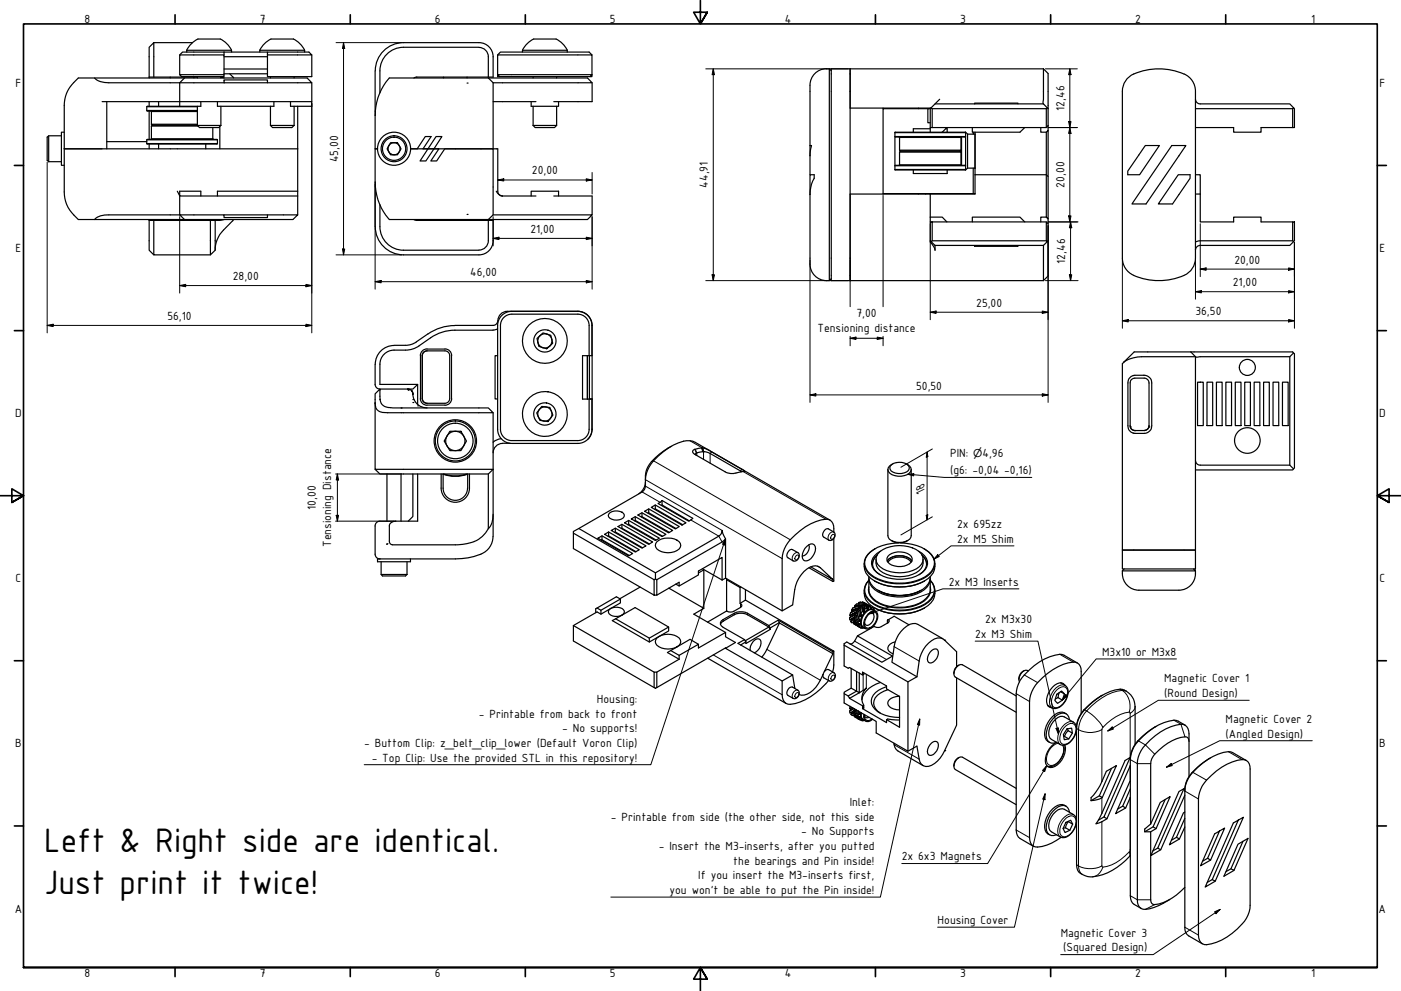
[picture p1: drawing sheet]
<svg xmlns="http://www.w3.org/2000/svg" width="594mm" height="420mm" viewBox="0 0 594 420" stroke-linecap="round" stroke-linejoin="round" font-family="sans-serif">
<!-- layer: Sichtbar schmal (ISO) -->
<g fill="none" stroke="#000" stroke-width=".42">
<path d="M276.2 195.7l.9-.3 58 33.4M292.5 186.9l5.3 3 .4 1.6M294.6 190.5l.7 1.6M294.8 190.5l.7 1.5v1.1M297.4 189.9l.6 1.6M298 189.9l.3 1.6v3.3M301.8 191.6l-.7 .7v4.1M314.6 199l-.6 1.1M315.2 199.9l35 20.2M272.3 208.6l7.6 4.4M273.7 203.4l58 33.4M273.7 206.1l32.5 18.8"/>
<path d="M292.9 220.5l11.9 6.8 1.4 2.5M337.5 235.7l1-.4a1.26 1.26 0 0 1 0 1.4 1.26 1.26 0 0 1-1.3 .6l-.2-.5zM338.3 234.3a2.32 2.32 0 0 0-2 3.5M352.7 226.9l.9-.4a1.26 1.26 0 0 1 .1 1.5 1.26 1.26 0 0 1-1.3 .5zM353.5 225.5a2.32 2.32 0 0 0-2 3.5M314 255.9v1.6M346.6 240l1.3 .7M302.5 277.7l29.2 16.9M306.6 262.7v.7M311.3 260v.6M317 260v.6M325.2 275.3l22.7 13.1"/>
<path d="M362.4 271.8l13.5 7.8M376.5 262.8v1.3M379.2 274.2l10.6 6.1M449.4 277.4l5.7 3.3M337.5 294l1-.4a1.29 1.29 0 0 1 0 1.4 1.29 1.29 0 0 1-1.3 .6l-.2-.4zM338.3 292.7a2.29 2.29 0 0 0-2 3.4M352.8 286.6l1-.4a1.26 1.26 0 0 1 0 1.5 1.26 1.26 0 0 1-1.3 .5l-.2-.4zM353.6 285.2a2.29 2.29 0 0 0-2 3.4M366 286v6.7M367.3 285.9v5.8M430.9 294.1l5.7 3.3M434.3 286.2l5.7 3.2"/>
<path d="M448 292.7a2.96 2.96 0 0 1 4.3-.8 6.5 6.5 0 0 1-4.6 8.2 2.16 2.16 0 0 1-1.9-2.7 7.9 7.9 0 0 1 2.2-4.7zM451.6 290.6a4.9 4.9 0 0 0-5.4 3.1 4.9 4.9 0 0 0 0 6.4M475 292.2l.9 .5a23.5 23.5 0 0 0-15.1 8.7l3.4 2.7 2.1 2.2 1.4 2.1a18.5 18.5 0 0 1 11.2-6.5M477.6 293l-1.7-.3a8.3 8.3 0 0 1 3 9.2l.3 .5M481.3 299.6a3.7 3.7 0 0 1-2.1 2.8M379.2 315.8l10.6 6.1M448.7 315.1a7 7 0 0 0-4.6 8.5 2.46 2.46 0 0 0 4 0 7.1 7.1 0 0 0 2.5-7.6M451.1 308.7a3.6 3.6 0 0 1 4.4-1.6 5.3 5.3 0 0 1-1 6.6 3.6 3.6 0 0 1-4.4 1.5 5.5 5.5 0 0 1 1-6.5zM455.2 306.2a4.9 4.9 0 0 0-5.6 3.2 4.8 4.8 0 0 0 0 6.3M456.5 308.9l.8 .5M457.3 309.4a10.6 10.6 0 0 0 9.9 0M457.3 309.4v57.7"/>
<path d="M459.5 301l.4-.1 .9 .5a12.6 12.6 0 0 0-3.5 8M467.2 309.4v22M467.7 308.4l-.5 1M479.2 302.4v18.8M482.3 314.2l.4-.1 3 1.7 3.9 4M497.8 305.4l3 1.7 1.7 5.3M520.9 318.7l5.8 3.4M467.2 338.2v6.6M479.2 324.7v6.6M479.2 338.2v22M479.3 322.1l3 1.7h5.6M502.4 335.4l5.8 3.4"/>
<path d="M505.5 327.6l.3-.2 5.8 3.4M430.9 351.9l5.7 3.2M452.2 346.8a2.39 2.39 0 0 1 3.2-.6 2.39 2.39 0 0 1 .8 3.2 6.7 6.7 0 0 1-4.7 5.4 2 2 0 0 1-2.1-2.3 7.5 7.5 0 0 1 2.8-5.7zM455.2 345.4a4.9 4.9 0 0 0-5.6 3.1 4.8 4.8 0 0 0 0 6.4M467.2 348.4v18.7M456.5 366.6l.8 .5M457.3 367.1a4 4 0 0 0 1.7 3.7M457.3 367.1a11.1 11.1 0 0 0 9.9 0M467.7 367.6a5.7 5.7 0 0 1-4.5 4.2M478.9 361.2l.3 1.4-.2 .5M479.2 360.2v.5a17 17 0 0 1-11.8 6.8l-.2-.4M479.2 360.2h.1"/>
<path d="M479.3 379.8l3 1.7h5.6M489.6 383.5l-3.9 2.1M502.4 393.1l5.8 3.4"/>
</g>
<!-- layer: Sichtbar (ISO) -->
<g fill="none" stroke="#000" stroke-width=".51">
<path d="M65.2 18.1h16.5M40.1 33.1l2.4 1.5 3.7 .5h30l2-2M63.2 32.7h20.5M65.2 32.7v-14.6l-2 1.9v13.1M72.2 32.7v.4M76.2 31.7h18.8v.8h-18zM76.2 31.7v-8.4h18.8v8.4M79.2 21.3a10.4 10.4 0 0 1 4.7-4.7l9.5-.1a10.6 10.6 0 0 1 4.8 4.8M79.2 21.3h19M79.2 21.3v.8M82.2 32.7v.4M83.7 32.5v.6"/>
<path d="M93.7 32.7l1.4 .4M93.7 32.5v.6M95 22.1v1.2M95 24h18.4M95 29.3h18.4M95 31.3h18.4M95.1 35.1h37.1l-2-2h-97a14.8 14.8 0 0 0-6 11.6v36.7a14.6 14.6 0 0 0 6 11.7h91l2-2h-12.8v1.1h-18.4v-1.1h-18.8l2 2M95.1 35.1h-18.9v10M95.1 35.1l-.1-1.2h18.4v1.2M97.4 31.3l1.7 1.8M98.2 21.3v.8M110.2 21.3a10.4 10.4 0 0 1 4.7-4.7l9.5-.1a10.6 10.6 0 0 1 4.8 4.8"/>
<path d="M110.2 21.3h19M110.2 21.3v.8M113.4 22.1h17.6l1.2 1.2h-18.8zM113.4 23.3v9.2h18.8v-9.2M113.4 22.1h-36l-1.2 1.2M114.7 32.5v.6M124.7 32.5v.6M129.2 21.3v.8M132.2 35.1v8M159.1 30.1v18.8M159.1 30a12 12 0 0 1 12-11.9h32a6 6 0 0 1 6 5.9v8.7h-32.4M161.1 30.1v9.2"/>
<path d="M176.7 32.7l-1.2 .4M188.1 32.7v.4M198.1 32.7v.4M203.1 20h-32a10 10 0 0 0-10 10M203.1 20.1a4 4 0 0 1 4 4v8.6M207.1 33.1l2 2M209.1 35.1h42l-2-2h-84a23.8 23.8 0 0 0-6 14.1M209.1 35.1v28M211 31.7h40l-.7 .8h-38.5zM211 23.3l1.2-1.2h37.6l1.2 1.2M211.8 32.5h-.8v-9.2h40v9.2h-.7M221.5 21.3a10.4 10.4 0 0 1 4.8-4.7l9.5-.1a10.6 10.6 0 0 1 4.8 4.8"/>
<path d="M221.6 21.3h18.9M221.6 21.3v.8M226.1 32.5v.6M236 32.5v.6M240.5 21.3v.8M251.1 35.1v8h-16.3M351.7 29.2a7.3 7.3 0 0 0-8.2 8.6v36.3M352.5 30l-.8-.8v89.8l.8-.8M360.5 29.2v89.8M442.5 29.2l1.9 2v24.1M442.5 29.2v14.8M442.5 29.2h-90v89.8h90"/>
<path d="M20.6 57.6v11M26 57.6h-5.4l-.6 .5v9.9l.6 .6M27.2 56h-1.2v14.1h1.2M43.3 43.1h88.9v2h-9v-2M45.3 43.1v20M62.2 46.8h21.5M62.2 45.3h21.5M62.2 59.3h30M63.2 43.1v2M63.2 47.1v12M64 47.1l.2 5.6M64.2 53.4l-.2 5.7"/>
<path d="M64.2 47.3h19.5M64.2 52.7h19.5M64.2 52.7l.4 .4M64.2 58.8h26M64.2 53.4h19.8M64.6 53.1h19.1M64.6 53.1l-.4 .3M67.2 43.1v2M76.2 45.1h-13.8l-.2 1.7 .2 .3h21.3M83.7 53.2l.9 .9h8.2l.9-.9M83.7 53.2h10M83.7 45.1v8.1"/>
<path d="M85.2 43.1v2h-9M90.2 58.8l.2 .3M90.2 54.1v4.7M92.2 59.3l-29.8-.2-.2 1.8M92.2 43.1v2h23.9v-2M92.2 59.3v1.6M93.2 53.6v9.5M93.7 45.1v8.1M114.7 53.2l.9 .9h8.2l.9-.9M114.7 53.2h10M114.7 45.1v8.1M124.7 45.1v8.1"/>
<path d="M126.2 45.1v18M159.1 48.9v14.2h1M159.2 47.2l-.1 1.8M184.9 57.9h2.5l-3.4 5.2h-2.5zM209.1 43.1h18.2M225.2 43.1v2h11.7v-2M226.1 53.2l.8 .9h8.2l.9-.9M226.1 53.2h9.9M226.1 45.1v8.1M236 45.1v8.1M360.5 45.8h34v.3h-1.1v5.9h1.1M374.5 45.8v.3"/>
<path d="M379.5 57.9h29.9zM379.7 56l-.2 .2h29.9l-.1-.2M381.3 58.1l.1 .2M381.4 58.3h26.1M381.4 58.3v5.4M387.3 56h-7.8v16.1h7.8M387.3 56h22.1M389.4 45.8v.3M393.4 46.1h-18.9v36h38.2M394.5 54.1v1.9M394.5 54.6h-7.2v1.4M394.8 45.7l.5 .4v8h-.8v-8z"/>
<path d="M394.8 45.7l1.7-1.7h46l1.6 1.7M395.3 54.1h48.4M395.3 46.1h48.4M398.5 42.1l-2 1.9M401 54.6h.6v1.4M401.5 54.1l-2 1.9M409.4 56v16.1M409.4 56l.9 .9M410.3 56.9v14.4M410.3 56.9h2.4M412.3 54.1v1.9h20.2l2-1.9M412.7 56v.9h.7"/>
<path d="M413.3 44v-.3h18.4v.3M413.4 56v26.3h-52.9M441.3 54.1v1.9h2.4M443.7 46.1v8M444.1 45.7l-.4 .4M444.1 45.7l.3 .4M444.4 55.3v37.6l-.7-.8v-36.1zM444.4 53.3l-.7 .8M506.9 42.1a2 2 0 0 0 2.1 1.9h37.9l1.6 1.7M506.9 54.1h16.2v1.9h11.6v-1.9h13.4M506.9 46.1h41.2M548.1 46.1l.4-.4 .4 .4v8h-.8z"/>
<path d="M20.6 68.6h5.4M43.3 63.1h-16.1h99M45.3 60h16.9M62.2 60.9h30M63.2 61.1v2M67.2 61.1v2M87.2 61.1v2M126.2 63.1v28M159.1 77.2l.1 1.7M159.1 78.9a24 24 0 0 0 6 14.2h84l2-2h-42l-2 2M160.1 63.1h-1v33a12 12 0 0 0 12 12h32a6 6 0 0 0 6-6v-8.6h-32.4M165.6 60.5h2.9l1.6 2.6-1.6 2.5h-2.9l-1.5-2.5z"/>
<path d="M209.1 63.1h-29.7l3.4-5.2h-2.5l-3.4 5.2h-2.8h7.4l-3.4 5.1h2.5l3.4-5.1h2.1l-3.4 5.1h2.5l3.4-5.1h20.5v28M209.1 63.1h2v18l.6 1.4 1.4 .6M343.5 74.1h1.7v1.5a12.5 12.5 0 0 0-1.7 6.9zM343.5 61.7h.6l-.6 4.3M379.7 70.1l29.7 .2h-29.9zM379.7 72.1l-.2-.2h29.9l-.1 .2M381.4 64.5l-.1 5.6M381.4 63.7h26.1M381.4 63.7l.5 .4M381.4 69.9h26.1M381.4 64.5h26.1M381.9 64.1h25.2"/>
<path d="M381.9 64.1l-.5 .4M387.3 72.1h22.1M387.3 72.1v1.5h14.3v-1.5M407.1 64.1l.4 .4M407.5 63.7l.2-5.6v12l-.2-.2M407.5 63.7l-.4 .4M407.5 64.5v5.4M410.3 71.3h3.1M410.3 71.3l-.9 .8M412.7 71.3v10.8M413.4 74.1h30.3l.7 .7M485.6 61.7h6l-8.4 12.4h-5v-1.5z"/>
<path d="M496.9 61.7h6l-16.9 24.8h-6zM499.6 74.1h5v1.5l-7.4 10.9h-6zM506.9 74.1h2.1v8.2M63.2 93.1v13l2 2M65.2 93.5v14.6h24M72.2 93.1v.4M75.2 81.1l1 1.9v8.1h-30a7.5 7.5 0 0 0-6.1 2M82.2 93.1v.4M85.2 83.1v-2h-9v2h50M89.2 93.5v14.6l2-2v-12.6M95 91.1h18.4M95.1 93.1l-1.9 .4h-30"/>
<path d="M99.1 93.1l-.5 .5a25 25 0 0 0-6 7l-.9 2.1-.5 3.3M126.2 81.1h-34v2M161.1 86.8v9.3a10 10 0 0 0 10 10h32M175.5 93.1l1.2 .4M188.1 93.1v.4M198.1 93.1v.4M207.1 93.5v8.6a4 4 0 0 1-4 3.9M210.4 81.1l1.1 1.3 1.5 .7M213 83.1h14.3M225.2 83.1v-2h11.7v2M234.8 83.1h16.3v8M343.5 82.5v27a7.8 7.8 0 0 0 5 9.2l3.2 .3"/>
<path d="M374.5 82.1v.2M389.4 82.1v.2M392.5 82.1v.2M394.5 94.1h.8v8l-.5 .4-.3-.4zM394.5 92.1h5l2 2M394.5 82.3v11.8M395.3 94.1h48.4M412.3 94.1v-2h20.2l2 2M412.7 82.1h.7M443.7 94.1l.7 .7v7.3l-.3 .4-.4-.4zM443.7 92.1h-2.4v2M444.4 92.9v1.9"/>
<path d="M506.9 82.3h2.1M509 82.3v11.8h14.1v-2h11.6v2h13.4M548.1 94.1h.8v8l-.4 .4-.4-.4zM394.5 102.1v.5l1.5 2 .5 1.5v-2M394.8 102.5l1.7 1.6M395.3 102.1h48.4M396.5 104.1h46M413.3 104.1v.3h18.4v-.3M442.5 104.1v14.9M444.1 102.5l-1.6 1.6M444.4 102.1v14.9l-1.9 2M480.7 116.8a26.9 26.9 0 0 0 21.4 0"/>
<path d="M480.7 116.7a8 8 0 0 1-4.8-7.2v-70.8a8.6 8.6 0 0 1 7.6-8.3 26.2 26.2 0 0 1 20.2 1.9 8 8 0 0 1 3.2 6.4v70.8a8 8 0 0 1-4.8 7.2M548.1 102.1h-39.2l-2 .5M548.5 102.5l-1.6 1.6h-37.9l-1.5 .5-.6 1.5M192.8 138h16.3M192.9 138a20 20 0 0 0-11.5 3.6l-4.9 3.3M209.1 140h-16.2a18 18 0 0 0-10.3 3.3l-4.9 3.3M211 139.4l-1.9 .5M211.1 136l-.6 1.4-1.4 .6M211.1 136a4 4 0 0 1 4-4h30a6 6 0 0 1 6 6M217 132a6 6 0 0 0-6 6v44a6 6 0 0 0 6 6h28M245 133.2a4.8 4.8 0 0 1 4.8 4.8v12.8h1.2v-12.8M245 132a6 6 0 0 1 6 6"/>
<path d="M245 133.2h-28a4.8 4.8 0 0 0-4.8 4.8v44a4.8 4.8 0 0 0 4.8 4.8h28M251.1 138v31.1M167.1 146.5a8 8 0 0 0-8 7.9v9.1l1 1.2 1 .3M176.6 145l-3.2 1.3-6.3 .1M177.7 146.6a10 10 0 0 1-5.7 1.8h-4.9a6 6 0 0 0-6 6v8.6h16l-2 2h-2.3M178.3 150.8v18.2M179.7 149.3l1.4-.5h7.6l1 .2 .7 .8 .3 1v18.2l-.3 1-.7 .7-1 .3h-7.6l-1-.3-.8-.7-.2-1v-18.2zM181.1 147.9l-1.3 .3-.9 .8-.7 1.8M181.1 148h7.6M188.7 147.9l1.8 .7 .7 .9 .3 1.3M191.5 150.8v18.2M211 150.8h-1.1v18.3h1.1"/>
<path d="M227.7 143.5l2.6-2.4 3.3 1.1 .8 3.3-2.6 2.4-3.3-1zM249 150.8v18.4M249.1 150.8v18.4M249.8 150.8h-2.8v18.4h4M249.9 150.8v18.3h1.2M251 150.8h.1M505 149.2h43.1l.8 .8v48.4l-.8 .8h-41.2M505 149.2h-24.1l-4.3 4.3M505 149.2l1.9 2M506.9 151.2h-22.8l-4.7 .9-2.8 1.4M506.9 151.2v82h-31v-79l.7-.7M506.9 151.2l.1 .1"/>
<path d="M546.9 151.2l-39.9 .1M548.5 149.6l-1.6 1.6v46l1.6 1.6M159.1 170.8v28.2h50l-2 2h-46l-2-2M161.1 165l-2 2v2.4a5.4 5.4 0 0 0 1.4 4.8l1.7 .7 2.2 .1h44.7l-2-2h-36a18.1 18.1 0 0 1-8.6-1.1l-.9-1-.4-1.4-.1-4.5h11.7M172.8 165l1.1 .1a1.86 1.86 0 0 1 1.2 1.9l-.5-1.4M173.1 165l.9 .2M173.9 165.1l-.8 .4M174.4 165.5l.7 1.5a6 6 0 0 0 6 6M177.1 163v8.4M178.2 169l.3 1.2 .8 1 1.8 .6M181.1 171.7h7.6M191.5 169l-.6 1.8-1 .7-1.2 .3"/>
<path d="M209.1 175v52.4M229.7 172.3l3.5 .5 1.2 3.2-2.1 2.7-3.4-.5-1.3-3.2zM249.8 169.2v12.8a4.8 4.8 0 0 1-4.8 4.8M251.1 169.1l-.1 12.9a6 6 0 0 1-6 6M479 160.3l.6-.7 1.2-.4 4.4-.1a3.3 3.3 0 0 1 3.2 3.2v18.2a3.3 3.3 0 0 1-3.5 3.2h-3.7a3.1 3.1 0 0 1-2.9-3.2v-18.2zM507.8 162h2.4v18.4h-2.4zM511.8 162h2.4v18.4h-2.4zM515.8 162h2.4v18.4h-2.4zM519.8 162h2.4v18.4h-2.4zM523.8 162h2.4v18.4h-2.4zM527.8 162h2.4v18.4h-2.4zM531.8 162h2.4v18.4h-2.4z"/>
<path d="M535.8 162h2.4v18.4h-2.4zM539.8 162h2.4v18.4h-2.4zM543.8 162h2.4v18.4h-2.4zM190.8 182.9h4.7l2.3 4.1-2.3 4.1h-4.7l-2.5-4.1zM212.5 186l-1.8 .5-1.6 1M216.3 187.9a7.7 7.7 0 0 0-5.4 .8l-1.5 1.7-.3 1.6M251.1 181.9l-.4 2-1.4 2.3M284.7 189.2a23.3 23.3 0 0 0-10.6 10l-.4 2.5v4.4a3 3 0 0 1-1.4 2.5l-29.2 16.7v7.3l34.3 19.7M295 192.9l-.1-.5a6.1 6.1 0 0 1 6.2-.1l13.4 7.7M301.8 191.6a6.2 6.2 0 0 0-8-.4l.1 .9 .7 .5 12.9 7.5a10.9 10.9 0 0 0 8.2-.5l-1.1-.6M376.5 199.1v28a4.4 4.4 0 0 0 4.9 2.9 4.4 4.4 0 0 0 5-2.9v-28M377.5 197.6a5.7 5.7 0 0 1 7.8-.1 2.02 2.02 0 0 1-2 3 5.2 5.2 0 0 1-5.9-1.5z"/>
<path d="M378.5 196.7a2.34 2.34 0 0 0-2 2.2 2.34 2.34 0 0 0 1.8 2.4 6.9 6.9 0 0 0 7.8-1.4 2.32 2.32 0 0 0-1.7-3.2M479.2 180.5v-18.2a2.08 2.08 0 0 1 2.4-2h3.6a2.08 2.08 0 0 1 2 2v18.2M479.2 180.5l.5 1.3 1.5 .7M479.2 180.5a2.08 2.08 0 0 0 2 2M481.2 182.5h4M487.2 180.5a2.05 2.05 0 0 1-2 2M487.2 180.5a1.99 1.99 0 0 1-2 2M506.9 195.2a2 2 0 0 0 2.1 2h37.9M164.1 201v20M170.1 201v20M175.1 201v18l-2 2M177.1 201v20h-16"/>
<path d="M187.1 201v6M187.1 207a6 6 0 0 0 6 6 6 6 0 0 0 6-6M187.9 207a5.2 5.2 0 0 0 5.2 5.1 5.2 5.2 0 0 0 5.1-5.1M188.3 201a14.8 14.8 0 0 0 9.6 0M198.3 201a15 15 0 0 1-10.4 0v6M198.3 201v6M199.1 201v6M207.1 201v23.1M209.1 218l-.5 3.7-1.5 2.4M258.2 217.8a4.4 4.4 0 0 1 6.5 .5 3.2 3.2 0 0 1-4.3 2.2 2.07 2.07 0 0 1-2.2-2.7zM269.4 219.1v1.5l-.3 .2M270.5 218.4l1.7-1 13 7.5-1.7 1z"/>
<path d="M272.2 217.4v1.7l-.2 .1M272.2 219.1l11.6 6.6M273.4 216.8l1.7-1 12.9 7.4-1.6 1.1zM273.7 204.4a6.1 6.1 0 0 1-2.8 4.9M273.7 203.4a13.8 13.8 0 0 1 5.4-10.1 20.7 20.7 0 0 1 13.4-6.4l2.3 .7 57.1 32.9M275.1 215.8v1.6l-.3 .1M275.1 217.4l11.5 6.7M276.2 215.1l1.7-1 13 7.6-1.7 .9zM277.9 214.1v1.7l11.6 6.7M277.9 215.8l-.3 .1M279 213.5l1.7-1.3 13.1 7.6-1.8 1.2zM280.7 212.2v1.9l11.6 6.7"/>
<path d="M280.7 214.1l-.3 .2M159.1 235l.6 1.4 1.4 .6M161.1 221l-1 .2-1 1.2v12.6M161.6 238.2v5.4l.6 .6h9.8l.6-.6M167.8 221a2.35 2.35 0 0 0-2.7 2v6.5a1.42 1.42 0 0 0 1.4 1.5h26.6M172.6 238.2v5.4M207.1 224.1a14.6 14.6 0 0 1-13.1 6.9h-.9M209 227.5a8 8 0 0 1-5.6 7.6 27.4 27.4 0 0 1-10.3 1.9h-33v1.2h14v-1.2M243.1 226l34.3 19.8M245.4 224.1l32.5 18.8M253.6 228.2l1.7-1 13 7.5-1.7 1zM255.3 227.2v1.6l-.3 .2"/>
<path d="M255.3 228.8l11.5 6.7M256.4 226.5l1.7-1 13 7.6-1.7 .9zM258.1 225.5v1.7l-.3 .2M258.1 227.2l11.6 6.7M259.2 224.9l1.7-1 13 7.5-1.7 1zM260.9 223.9v1.6l-.3 .2M260.9 225.5l11.6 6.8M262.1 223.2l1.6-.9 13 7.5-1.6 1zM263.7 222.3v1.6l-.2 .2M263.7 223.9l11.6 6.7M264.9 221.7l1.7-1.1 13 7.6-1.7 1zM266.6 220.6v1.7l-.3 .2"/>
<path d="M266.6 222.3l11.6 6.7M267.7 220l1.7-.9 13 7.4-1.7 1zM269.4 220.6l11.6 6.8M278.6 229.7a8 8 0 0 1 9.4 0 2.22 2.22 0 0 1-.9 3.7 7.2 7.2 0 0 1-9-1.4l-.2-.8zM307.7 228.5l-1.5-3.6a2.81 2.81 0 0 1-1.4 2.4l-26.9 15.6v2.6M307.7 228.5l-1.5 1.3-27.7 16M307.7 228.5v16.6M334.5 233.5l1.1-.6 2.7 1.4a2.13 2.13 0 0 1 .3 2.5 2.13 2.13 0 0 1-2.3 1l-2.2-1.3a1.92 1.92 0 0 1 .4-3zM342.1 231.6a2.03 2.03 0 0 1 3.6 .1 5.3 5.3 0 0 1-4.4 6.1 2.27 2.27 0 0 1-1-3.1l1-2.2zM342.9 231.1a3.7 3.7 0 0 1-2.7 4.7M349.7 224.8l.5-.5 1-.1 2.3 1.3a2.13 2.13 0 0 1 .3 2.5 2.13 2.13 0 0 1-2.3 1l-2.3-1.3a1.92 1.92 0 0 1 .5-2.9zM353.6 225.6a5.3 5.3 0 0 0-1.6-5.1 12.9 12.9 0 0 0-10.5 2.9 20.8 20.8 0 0 0-9.4 10.7l-.4 2.7v22.2"/>
<path d="M353.6 228.3v18.1l-.4 .1M366.5 238.9a7.1 7.1 0 0 0 4.3 7.4 22.9 22.9 0 0 0 22.8-1 6.6 6.6 0 0 0 2.8-6.4M371 232.7a6.4 6.4 0 0 0-2.6 10.5 22 22 0 0 0 23.1 2.1 6.9 6.9 0 0 0 4.3-9 10.1 10.1 0 0 0-3.9-3.6M371.5 237.1a5.6 5.6 0 0 0 4.4 6.4 14.8 14.8 0 0 0 13.9-1.6 4.8 4.8 0 0 0 1.6-4.8M371.8 235.6l-1 1.1-.8 2.4M371.9 235.3a4.8 4.8 0 0 0 1.3 8.4M373.1 233.9a14.7 14.7 0 0 1 16.6-.1 4.2 4.2 0 0 1-1.1 7.4 15.2 15.2 0 0 1-15.4-.9 3.9 3.9 0 0 1-.1-6.4zM373.4 233.7a5.2 5.2 0 0 0-2.8 7.8 15.9 15.9 0 0 0 16 3.5 8.4 8.4 0 0 0 6.7-5.9 5.7 5.7 0 0 0-3.8-5.4M376.2 237.9a7.1 7.1 0 0 1 10.5 0M376.6 238.4a6.5 6.5 0 0 1 9.7 0M377.2 235.2a7.7 7.7 0 0 1 9.3 .7 2.4 2.4 0 0 1-1.8 3.7 7.5 7.5 0 0 1-8.3-1.4 2.12 2.12 0 0 1 .8-3zM378 229.2a6.5 6.5 0 0 0 6.9 0"/>
<path d="M381.1 230.2a17.8 17.8 0 0 0-13.3 5.2 5.6 5.6 0 0 0 1.3 8 21.8 21.8 0 0 0 24.7 0 5.9 5.9 0 0 0-1.3-10.3 20.1 20.1 0 0 0-10.7-2.9M391 235.3a4.8 4.8 0 0 1-1.3 8.4M391.1 235.6l1 1.1 .8 2.4M475.9 233.2h31v8h-31zM161.6 243.6h11M253.2 257.8l1.6 .9v1.7M254.8 258.7l8.3-4.7v1.6l-8.3 4.8-1.6-1-10.1 5.8M258.3 258.5a4.6 4.6 0 0 1 6.4 .6 2.97 2.97 0 0 1-3.9 2.2 2.61 2.61 0 0 1-2.8-2.2zM263.1 254l-1.7-1-8.8 5.1v1.7M271.5 248.9l-8.7 5M277.4 245.8l.5-.3 .6 .3v6.5h-1.1zM283.6 249.3l14.8 8.6"/>
<path d="M286.6 247.6l1.4 .9M296.2 242.9l2.2-1.3v16.3l-4.2 2.5 13.5 7.7M297.9 241.2l8.3 4.7M306.2 245.9v-9.6l-10 5.8v1.7l-8.2 4.7v-1.6l-9.5 5.4M308.1 245.4v13.7M308.1 245.8l5.7 3.3M313.8 249.1v6.7M314.1 248.9l-.3 .2M316.1 250v4.4M343 240.7l10.2 5.8M343.8 240.3l9.4 5.4-5.3-5a5.1 5.1 0 0 0-7 1.6 14.2 14.2 0 0 0-3.9 7.7l-.9 6.5-4.4 2.5-24-13.9-1.5 .8M353.2 245.7v.8"/>
<path d="M360.6 259.9l-.2 .9M361 259.6l-.4 .3M361.1 258.6l3.5-1.1-3.3 1.6M361.1 258.6l.2 .5M361.3 259.1l-.3 .5M362.4 257.2l-.3 .4M362.5 256.7l3.7-.2-3.8 .7M362.5 256.7l-.1 .5M363.2 259.5l-.2 .6-2.4 1.4M363.7 258.6l-.6 .8M364.2 255.4l2.7 .6 .9 .3-.1 .2M364.2 255.4a6.4 6.4 0 0 1 3.9 1.1"/>
<path d="M364.2 255.4l-.3 .6h.5M364.2 258.9a3.4 3.4 0 0 0 .4 4v.5M364.2 258.2l-3.6 1.7M364.6 257.7l-.4 .5-3.2 1.4M364.7 258.6l-.5 .3 .3 2.3M365.1 258.2l-.4 .4 .4 2.9-.6-.3M365.3 257l-.7 .5M365.8 255.2l-.2 .2M365.8 255.2l1.2 .6M365.8 255.2l1.7 .9M365.8 257.3l-.7 .6v3.6M365.8 259.1l-.7 .8"/>
<path d="M366.2 256.6l-4.6 1.1-.5 .9M366.3 257.3h-.5v1.8M366.5 250.3a7.1 7.1 0 0 0 4.3 7.4 22.9 22.9 0 0 0 22.8-1 6.6 6.6 0 0 0 2.8-6.4M366.6 259.2l.2-2.4-.2 2.4-.3 .4M366.7 257a2.81 2.81 0 0 0-.4 2.6l-.5-.5M366.9 256.3l-.7 .2M367 256.3l.7 .2-2.6-.5-1.9 .1-.7 .6M367.3 256.6a6 6 0 0 0-4.7 7.4l.5 .6M367.5 256.6l-.7 .2M367.5 257.7l-.9 .5M367.5 256.6l.5 .3M367.8 257l-.3-.4v1.1"/>
<path d="M367.8 256.3l1.2 .7 .3 .9M368.2 258.1l.2-1.5-.2 1.5-.5 .3M368.2 256.8l-.4 .2-.1 1.4-.2-.7M368.3 256.6v.1M368.4 257.3h.7l.2 .6h.3l-.5-.4M368.4 245.6v4.4a8.2 8.2 0 0 0 6.6 6.5 19.9 19.9 0 0 0 16.4-1.7 6.2 6.2 0 0 0 3.1-4.8v-4.4M368.4 248.8a6.2 6.2 0 0 0 4.1 7 20.5 20.5 0 0 0 19.4-1 5.7 5.7 0 0 0 2.6-6M368.4 246.1a5.7 5.7 0 0 0 1 9 22.2 22.2 0 0 0 24.1 0 5.8 5.8 0 0 0 1-9M368.4 245.3a7.4 7.4 0 0 0 5.7 6.5 20 20 0 0 0 17.8-1.8 5.8 5.8 0 0 0 2.6-4.7M368.4 246a5.8 5.8 0 0 0 .7 9.2 22.1 22.1 0 0 0 24.7 0 5.9 5.9 0 0 0 .7-9.2M368.4 244.5a6.8 6.8 0 0 0 4.7 6.2 19.3 19.3 0 0 0 19.6-2 5.1 5.1 0 0 0 1.8-4.2M368.6 259.9a1.96 1.96 0 0 1 2.4-.9 1.96 1.96 0 0 1 1.2 2.2 5.7 5.7 0 0 1-4.5 5.5 3.1 3.1 0 0 1-.6-5z"/>
<path d="M369.4 257.6l.4-.1-.2 .4M369.8 257.5l1 1.4M369.8 257.5h.1M370 258.4a5.1 5.1 0 0 0-5 6.1l.8 1.2M370.3 258.6a3.4 3.4 0 0 0-4.5 2.3 3.4 3.4 0 0 0 .3 5.1M370.3 258.6a4 4 0 0 0-4.5 3 3.7 3.7 0 0 0 .3 4.4M370.3 258.6l1 .6M370.7 258.6l-.1 .1M370.8 257.7a22.9 22.9 0 0 0 21.2 0M370.8 246.3a22.9 22.9 0 0 0 21.2 0M372.2 250.2a19.5 19.5 0 0 0 18.5 0M475.9 242v1.2"/>
<path d="M475.9 243.2a7 7 0 0 0 7 7M476.7 241.2l-.8 .8M506.1 241.2l.8 .8h-31M506.9 242v1.2M506.9 243.2a7.1 7.1 0 0 1-7.6 7h-16.4M243.1 265.2l34.3 19.8M243.1 265.2v6.6l34.3 19.7M259.7 263.1l9.6-5.5 14.2 8.3v1.6l-8.2 4.7zM261 262.4l14.3 8.2v1.6M278.6 270.5a7.3 7.3 0 0 1 9.9 .8 2.7 2.7 0 0 1-2.5 3.4 7.2 7.2 0 0 1-7.9-1.9l-.2-.7zM283.5 265.9l-8.2 4.7M284.4 275.8l3.6 2.1"/>
<path d="M288 279.5l-9.5 5.5M296.2 273.2l-3.6-2.1-9.6 5.5 5 2.9M300 263.8l8.1-4.7 1.7 .4a8.1 8.1 0 0 0 4.7-2.3v-.9l-.7-.5 2.3-1.4 37.5 21.7-.4 .2M300.1 279.1l33.2 19.1M305.5 264.6l1.1-1.2 4.7-2.8a6.3 6.3 0 0 1 5.7 0l9 5.3M307.7 268.1v1.9l4.1 2.4-4.1 2.5 24 13.8 4.4-2.5M307.7 268.1l-11.5 6.6v-1.5l-8.2 4.7v1.6M307.7 274.9l-29.2 16.6M315.7 271.2l-2.8 1.6 23.2 13.4M315.7 271.2l.6 .9M316.3 272.1l-2.3 1.4M318.1 275.8a4.5 4.5 0 0 1 3.7-4.9 2.03 2.03 0 0 1 .7 2.8 4.7 4.7 0 0 1-2.7 3.1"/>
<path d="M326 265.2l-9-5.2a6.3 6.3 0 0 0-5.7 0l-4.7 2.7a1.74 1.74 0 0 0-1.1 1.6 1.74 1.74 0 0 0 1.1 1.7l9.1 5.2M326 265.2l4-2.3 .5 1-3.9 2.3M326 265.2l.6 1M326.6 266.9l-.6-1-10 5.8M326.6 266.2v.7M326.6 266.9l-10.3 5.9v-.7M330 262.9l23.2 13.4M330.5 263.9l-5.3 11.4-2.2 3.3M330.5 264.1l22.7 13.1-3.6 7.5M353.2 276.3v.9M353.6 276.1v5.8l-.5 3M357.9 273.5l27.1 15.6v29.4l-13.5-7.8v-4.8l-13.6-7.9v-4.5l3-1.7 2.3 1.2-3.5 2.1 .5 1 7.1-4.4a5.9 5.9 0 0 0-1 7.3"/>
<path d="M360.2 262l.2 .7M360.4 260.8l2.8-1.3-2.6 1.5M360.4 260.8l.2 .2M360.6 261v.5M360.6 261.5l-.4 .5M360.7 263.6l.5 .4 1.1-.5-.2 .2M360.8 262.7l1.6-1.1-2 1.1M360.8 262.7l.1 .3M360.8 262.7h-.4M360.9 263l-.2 .6M362.1 262.8v.8M362.1 264.5l.7 .5"/>
<path d="M362.3 263.5l.2 .3-.7 .1 .3-.2M362.4 261.6v.5l-1.5 .9M362.4 262.1l-.3 .7-1.4 .8M362.5 264.5l.3 .5M362.5 263.8v.7l-.4 .1-.2-.7M362.5 260.6l-.2 1M362.7 263.2a3.2 3.2 0 0 0 2.6 2.7M362.9 265l.1-.2 1.7 1.2M363 262.5l-.3 .7 1.3 2M363 260.1l-2.8 1.9M363.1 261a3.3 3.3 0 0 0 1.5 3.6l.1 .4-.5-.5M363.1 264.5v.3l1.9 1.4"/>
<path d="M363.6 269.6a4.7 4.7 0 0 1-2.8 3.4h-.4M363.6 269.6l14.9 8.6-4.5 2.6-14.9-8.6-1.2 .7v9.5l1.8 .9 .5-.3 5.6 3.2M363.6 260.5l-.5 .5 .8 2.3M363.7 260.1l.1 1.3 .8 2-.7-.1M363.9 263.3v.9M364 265.2l.4 .5M364.5 261.2l-.4 .9M364.7 265l-.7 .2M365.3 265.9l.3 .1-.6 .2M365.3 265.9h.1M366.1 266l1 .6M366.2 266.2h.4"/>
<path d="M366.5 266.2h-1.5M366.5 266.3h.1M368.6 260.2a1.83 1.83 0 0 1 1.8-.7 1.83 1.83 0 0 1 1.5 1.2 5.3 5.3 0 0 1-3.7 5.7 1.67 1.67 0 0 1-1.6-2.3 6.4 6.4 0 0 1 2-3.9zM368.9 260l.7-.1a1.71 1.71 0 0 1 .9 2.5 3.4 3.4 0 0 1-3.2 2.7l-.7-1.1M376.3 264.2v-1.3l2.9-1.6 6.2 3.6M376.8 262.7l.3 .5-.3 .6-3.1 1.9-1.3 .3-1.8-.4-7 4M379.6 272.1a3.3 3.3 0 0 0-3.1 3.2l.4 .8 1.8 1.1M395 275.8a1.72 1.72 0 0 1 2.6-.2 4.2 4.2 0 0 1-3.3 5.5 1.83 1.83 0 0 1-.9-2.6zM399.8 270.8l-10.6-6.1a5.2 5.2 0 0 0-6 1.8 12.6 12.6 0 0 0-4 7.7l-1 6.6 10.6 6.1M400.5 271.4h.1M400.6 271.4a3.9 3.9 0 0 0-5.6 .2 12.9 12.9 0 0 0-5.2 8.7l-1 6.6M400.6 271.4l5 4.9v6.4"/>
<path d="M277.4 285h1.1v6.5l-.6 .3-.5-.3zM334.5 291.8l1.5-.5 2.3 1.4a2.08 2.08 0 0 1 .3 2.4 2.08 2.08 0 0 1-2.3 1l-2.2-1.3a2.01 2.01 0 0 1 .4-3zM336.1 286.2l1 5.7M349 286a13.2 13.2 0 0 1-7.9 8.7l-2.3-.2M349.6 284.7l-.6 1.3M349.6 284.7l.6-.6 1.1-.2 2.3 1.3a2.08 2.08 0 0 1 .3 2.5 2.08 2.08 0 0 1-2.3 .9l-2.3-1.2-.3-1.4M351.3 288.5a27 27 0 0 1-16.2 10.1 3.5 3.5 0 0 1-3.4-4v-5.9M357.9 294.1l1.8 1M360.2 296.1l5.6 3.2M360.5 299.4l-.2 .9M360.9 283.4v8.4M361.2 299.9l-.9 .4"/>
<path d="M363.2 284.7v8.3l1.2 .7v-8.4M365.8 299.3l.5-.3v1.2l-.5 .3zM366.3 285.3v.6l-.5 .3v-1.2l10.1 5.8v1.3l5.5 3.2v13l-5.5-3.2M373.3 289.3a10.4 10.4 0 0 0-7.8 7.4M375.9 291.1a7.9 7.9 0 0 0-6.5 6 7.2 7.2 0 0 0 5.9 6.2l6.1 .9M376.6 292.4a7.1 7.1 0 0 0-6.1 5.7 5.4 5.4 0 0 0 2.8 4.3M381.4 295.2a4.5 4.5 0 0 0-5 2.9 4.4 4.4 0 0 0 5 2.9M388.8 286.9l-3.8 2.2M405.6 287.4v20l-5 10.8a11.4 11.4 0 0 1-6.8 6.7 3.2 3.2 0 0 1-4-3l-1-5.6-3.8 2.2M406.6 282l-.5 .2a3.6 3.6 0 0 0-1.6 3.5M430.9 295.1l-22.8-13.2a3.5 3.5 0 0 0-3 5.2l25.8 14.9M434.1 284.4a3.9 3.9 0 0 0-2 3.7"/>
<path d="M436 284.5a2.56 2.56 0 0 0-3.6 2l-.3 1.9 .2 .7M448.1 294.4l2.1-1.4 1.2 1.2-.9 2.6-2.1 1.4-1.1-1.2zM448.6 295.8l-1.1 .6M448.6 295.8l1.9 1M449.2 293.6l-.6 2.2M449.7 293.3l1.7 .9M449.7 289.5l1.9 1.1M451.5 290.6a2.27 2.27 0 0 0-3.2-.7 8.1 8.1 0 0 0-4.2 8.7l.4 .8 1.5 .7M451.6 290.6a4.9 4.9 0 0 1 .3 6.5 4.8 4.8 0 0 1-7.7 1.9M456.8 281.1l-6.5-3.6a23.7 23.7 0 0 0-18.4 12.5l-1 4.1v57.8a4 4 0 0 0 1.7 3.6l5.6 3.3M467.4 294.7a25 25 0 0 0-10.4 10.6l-.5 2.9v58.4a5.3 5.3 0 0 0 5.8 5.2 24.9 24.9 0 0 0 17-9M360.3 301.5l.1 .7"/>
<path d="M360.3 300.3l.3 .2M360.6 301l-.3 .5M360.6 300.5v.5M360.9 302.9l.9 .5 .6-.4M360.9 302.1l.2 .3M360.9 302.1l-.5 .1M361.1 302.4l1.3-.8-.3 .7-1.2 .6M361.1 302.4l-.2 .5M361.4 300l-.8 .5M361.8 300.3l-1.2 .7M362.1 300.4l-1.8 1.1M362.1 302.3l.1 .8"/>
<path d="M362.3 303.1l-.2 .4 .5 .4v-.6l-.5-.1M362.3 303.1l.3 .2M362.3 301.2l-1.9 1M362.3 300.5l-.2 .7M362.4 303.9l.8 .2M362.4 301.6l-.1-.4-1.4 .9M362.5 300.7a3.8 3.8 0 0 0 2.8 4.8M362.6 303.9l.5 .4M362.7 302.7a3.4 3.4 0 0 0 3.1 2.6l-.5 .2M362.9 300.8a4.1 4.1 0 0 0 2 3.7l-.5-.5M363 302l-.3 .7 1.5 1.9M363.1 301l.8 1.9h.7l-.7-1.5"/>
<path d="M363.2 304.3l1.2 .8M363.9 302.9v.8M364 301.5l.6 1.4M364 301.5v.2M364.2 304.6l.4 .5M364.9 304.5l-.7 .1M364.9 302a2.34 2.34 0 0 0 1.2 3.2M365 302.1a2.51 2.51 0 0 0 .8 2.8M365.3 302.2a2.59 2.59 0 0 0 .8 3M365.8 300.5l10.1 5.9v-1.3l.5-.3 5 .5M366.1 305.2l1 .5M366.3 302.9a2.12 2.12 0 0 0 .8 2.8 2.12 2.12 0 0 0 2.9-.7"/>
<path d="M366.5 305.4l-1.2 .1M366.6 303a1.85 1.85 0 0 0 .8 2.3 1.85 1.85 0 0 0 2.4-.5M366.6 303.3l.6 1 1.4-.2M379 315.1a4.1 4.1 0 0 0 1.8 3.3l10.6 6.2M395 315a1.72 1.72 0 0 1 2.6-.2 4.2 4.2 0 0 1-3.3 5.5 1.83 1.83 0 0 1-.9-2.6zM447.6 305a3.2 3.2 0 0 1 3.8-1l3.8 2.2a4.8 4.8 0 0 1 .2 6.5 4.9 4.9 0 0 1-5.8 3l-3.8-2.2a4.8 4.8 0 0 1 0-6.4zM448.1 314.7a8.7 8.7 0 0 0-4.7 9 2.42 2.42 0 0 0 3.9 1.3 8.7 8.7 0 0 0 4.2-9.1M451 312.2h.4M451.1 316a8.1 8.1 0 0 1-5.6 9l-1.4-.2M451.4 312.2l1.8 1.1M452.1 302.6a4.3 4.3 0 0 0-5.8 1.2 8.8 8.8 0 0 0-2.6 9.9l1.4 1M452.4 309l2-.3 .3 2.1-1.5 2.5-1.9 .3-.4-2.2z"/>
<path d="M452.7 309l.2 .8M452.9 309.8l-1.5 2.4M452.9 309.8l1.8 1M453.5 305.2a2.93 2.93 0 0 0-1.6-2.7 2.93 2.93 0 0 0-3.1 .4 10.4 10.4 0 0 0-5 10.1 2.79 2.79 0 0 0 4.2 1.7M456.5 308.9a13.2 13.2 0 0 1 5.5-10 21.6 21.6 0 0 1 13.9-6.6 7.7 7.7 0 0 1 5.4 7.3v16M458.5 302.4v-17.7a3.3 3.3 0 0 0-3.4-4 25.1 25.1 0 0 0-17.6 12.6l-.9 4.1v57.7a3.6 3.6 0 0 0 1.5 3.6 3.6 3.6 0 0 0 3.8 .2 21.3 21.3 0 0 0 8.1-3.9M490.3 308l-.6 .3a25.5 25.5 0 0 0-9.2 8.7l-1.1 3-.1 1.4v58.4a4.1 4.1 0 0 0 1.6 3.7l3 1.7M502.5 307.4a6.2 6.2 0 0 0-6.8-1.7 26.2 26.2 0 0 0-15.4 12.2l-1 4.2M504.2 314.4a1.6 1.6 0 0 0-1.7-2 20.7 20.7 0 0 0-14.1 9.3l-.5 2.1v25.6l-2.5 2.1v1.2h2.5v28.8a1.69 1.69 0 0 0 1.7 2 21 21 0 0 0 12.8-7.3M406.6 321.2a3.5 3.5 0 0 0-2.1 3.6M430.9 334.2l-22.8-13.2a3.5 3.5 0 0 0-3.6 4.1l.6 1.1 25.8 15M467.4 338.1l-1.2-.7-3.5 2"/>
<path d="M467.4 338.1l-1.1 .7-3.6 .6M467.4 338.1l6-13.5-4.3 2.4a28.6 28.6 0 0 1-6.4 11.2v1.2M471.3 325.8l-5.1 11.6M479.2 321.2l-11.1 25.2 1.3 .7 9.9-22.5M479.2 321.2l-2.1 1.2-9.9 22.4-2.5 4.5 2.5-.9 2.2-1.3M479.2 331.3l-6.1 13.7 4.2-2.4 2-4.5M479.2 321.2h.1M479.3 331.3h-.1M479.3 334.4l-3.2 7.4M494.1 338.9l-5.2 11.7 1.3 .7M502 334.4l-11.1 25.2 1.3 .7M502.4 334.2l-2.5 1.4-11.9 27.2 4.2-2.5 10.2-23.1"/>
<path d="M504.2 329.2v-14.8a7.1 7.1 0 0 0-1.6-6.9l-.9-.4a22.7 22.7 0 0 0-16 8.7 11.8 11.8 0 0 0-3.4 8v57.7a3.6 3.6 0 0 0 1.4 3.5 3.6 3.6 0 0 0 3.8 .3 29 29 0 0 0 8.6-3.9M511.6 330.8a22.8 22.8 0 0 1 16.1-8.7 3.4 3.4 0 0 1 2.4 4v57.7a13.2 13.2 0 0 1-5.5 10.1 21.6 21.6 0 0 1-13.9 6.6 3.6 3.6 0 0 1-2.5-4v-57.7a13 13 0 0 1 3.4-8zM513.3 321.3a24.4 24.4 0 0 0-10.4 10.5l-.5 3v58.3a3.7 3.7 0 0 0 1.7 3.7l5.7 3.4M528.4 322.4l-5.7-3.3a7 7 0 0 0-6.1 .6 26.5 26.5 0 0 0-13.3 11.6l-.8 2.8-.1 1.3M447.6 344.1a3.5 3.5 0 0 1 3.8-1l3.8 2.3a4.8 4.8 0 0 1 .2 6.4 4.9 4.9 0 0 1-5.8 3.1l-3.8-2.2a4.8 4.8 0 0 1 0-6.4zM451.8 350.9l-1 .4M451.8 350.9l1.8 1.1M452 348.7l2-.9 .9 1.6-1.3 2.6-2 1-.8-1.7zM452.1 341.9a4.2 4.2 0 0 0-5.8 1.1 8.9 8.9 0 0 0-2.6 10l1.4 .9M452.9 348.2l.1 .1M453 348.3l-1.2 2.6M453 348.3l1.9 1.1"/>
<path d="M453.5 344.4a2.93 2.93 0 0 0-1.6-2.7 2.93 2.93 0 0 0-3.1 .4 10.5 10.5 0 0 0-5 10.1 2.79 2.79 0 0 0 4.2 1.7M456.5 348.6l-.1 .1M468.1 346.4l-2.4 1.4M477.3 342.6l-1.2-.8-2.1 1.2M487.9 349.4l4.1-9.2 4.2-2.5-6 13.6-2.3 1.4M488.9 350.6l-3.5 2.1M490.9 359.6l-2.1 1.2M498.9 355l-2.1 1.2M502.4 344.3l-.6 .3-5.9 13.6 4.2-2.5 2.3-5.1M502.4 346.9l-3.5 8.1 1.2 .7M517.1 352.3l-5 11.6 1.2 .8 6-13.6-4.3 2.4-5.9 13.6 4.2-2.4M525.1 347.7l-11.1 25.2 1.3 .7 11.9-27.1-4.2 2.4-12 27.2 4.3-2.5"/>
<path d="M527 356.7l-5 11.6-2.1 1.2M512.1 363.9l-2.1 1.2M514 372.9l-2.1 1.2M522 368.3l1.2 .7 6-13.5-4.2 2.4-6 13.6 4.2-2.5"/>
<circle cx="167.1" cy="63.1" r="5.5"/>
<circle cx="167.1" cy="63.1" r="4.9"/>
<circle cx="167.1" cy="63.1" r="2.57"/>
<circle cx="167.1" cy="63.1" r="7"/>
<circle cx="231" cy="144.5" r="9.5"/>
<circle cx="231" cy="144.5" r="4.7"/>
<circle cx="231" cy="144.5" r="3"/>
<circle cx="528.9" cy="155.8" r="3.4"/>
<circle cx="231" cy="175.5" r="9.5"/>
<circle cx="231" cy="175.5" r="4.7"/>
<circle cx="231" cy="175.5" r="3"/>
<circle cx="193.1" cy="187" r="9"/>
<circle cx="193.1" cy="187" r="7.5"/>
<circle cx="193.1" cy="187" r="8.5"/>
<circle cx="193.1" cy="187" r="4.1"/>
<circle cx="528.9" cy="186.8" r="5.4"/>
</g>
<g fill="#000">
<circle cx="198.1" cy="35.2" r=".25"/>
<circle cx="198.1" cy="90.9" r=".25"/>
<circle cx="170.1" cy="173" r=".25"/>
<circle cx="172.8" cy="165" r=".25"/>
<circle cx="175.1" cy="169.4" r=".25"/>
<circle cx="175.1" cy="170.7" r=".25"/>
<circle cx="177.1" cy="172.1" r=".25"/>
<circle cx="298.3" cy="191.5" r=".25"/>
<circle cx="315.3" cy="199.9" r=".25"/>
<circle cx="479.3" cy="181" r=".25"/>
<circle cx="481.2" cy="182.5" r=".25"/>
<circle cx="487.2" cy="181" r=".25"/>
<circle cx="163.9" cy="230.7" r=".25"/>
<circle cx="164.1" cy="230.5" r=".25"/>
<circle cx="363.9" cy="256" r=".25"/>
<circle cx="368.4" cy="256.8" r=".25"/>
<circle cx="368.4" cy="257.2" r=".25"/>
<circle cx="368.4" cy="257.1" r=".25"/>
<circle cx="363" cy="263.8" r=".25"/>
<circle cx="363.5" cy="265.3" r=".25"/>
<circle cx="363.7" cy="265.3" r=".25"/>
<circle cx="363.7" cy="264.8" r=".25"/>
<circle cx="363.8" cy="264.8" r=".25"/>
<circle cx="400.6" cy="271.4" r=".25"/>
<circle cx="363.2" cy="303.4" r=".25"/>
<circle cx="363.5" cy="303.8" r=".25"/>
<circle cx="363.6" cy="304" r=".25"/>
<circle cx="400.6" cy="318.2" r=".25"/>
</g>
<!-- layer: Rahmen (ISO) -->
<g fill="none" stroke="#000" stroke-width=".7">
<path d="M74.2 6.3v3.8M148.5 6.3v3.8M222.8 6.3v3.8M297 .2v9.9l-2.9-4.9h5.8l-2.9 4.9 2.9-4.9M371.2 6.3v3.8M445.5 6.3v3.8M519.7 6.3v3.8M6.1 70.1h3.9M584 70.1h3.9M6.1 140.2h3.9M584 140.2h3.9M0 210.2h10l-5-3v5.8l5-2.8-5 2.8"/>
<path d="M594 210.2h-10l5-3v5.8l-5-2.8 5 2.8M6.1 280.1h3.9M584 280.1h3.9M6.1 350.2h3.9M584 350.2h3.9M10 410.2v-400.1h574v400.1h-574h574M74.2 410.2v3.9M148.5 410.2v3.9M222.8 410.2v3.9M299.9 415.1l-2.9-4.9 2.9 4.9h-5.8l2.9-4.9v10M371.2 410.2v3.9M445.5 410.2v3.9"/>
<path d="M519.7 410.2v3.9"/>
</g>
<!-- layer: Symbol (ISO) -->
<g fill="none" stroke="#000" stroke-width=".42">
<path d="M384.9 201.1l2.6-.3-.1 1zM384.9 201.1l15.5 1.3h37.1M307.7 228.5l-.4 2.6-.9-.4zM307.7 228.5l-31.7 95.7h-121.6M397.6 235.2l.7 .7-2.3 1.2zM430 231.4h-26.7l-7.3 5.7M432.1 249.7h-32.3l-31.7 10.6M368.1 260.3l2.2-1.2 .3 .9zM413.5 271.8h26.6l8.7 39.4M498.9 279.4h-34.1l-14.3 17.4M451.7 294.6l.7 .6-1.9 1.6zM529.7 296.9h-38.5l-21.5 13"/>
<path d="M390 304.8v2.6l-1-.2zM390 304.8l-16.7 75.5h-114.3M447.8 308.8l1-.2v2.6zM469.7 309.9l1.9-1.7 .5 .9zM556.5 314h-39.3l-22.6 11.3M443.2 336.5l-.1 2.6-.9-.3zM443.2 336.5l-13.1 56.6h-32.5M443.8 324.7l-.8 2.4-.9-.5zM443.8 324.7l-25 41.4h-36.4M494.6 325.3l2-1.6 .5 .9zM515 386.6l2.4-1-1.8 1.8zM517.4 385.6l-28.4 19.1h-39.2"/>
</g>
<g fill="#000">
<path d="M384.9 201.1l2.6-.3-.1 1z" fill-rule="evenodd"/>
<path d="M307.7 228.5l-.4 2.6-.9-.4z" fill-rule="evenodd"/>
<path d="M397.6 235.2l.7 .7-2.3 1.2z" fill-rule="evenodd"/>
<path d="M368.1 260.3l2.2-1.2 .3 .9z" fill-rule="evenodd"/>
<path d="M451.7 294.6l.7 .6-1.9 1.6z" fill-rule="evenodd"/>
<path d="M390 304.8v2.6l-1-.2z" fill-rule="evenodd"/>
<path d="M447.8 308.8l1-.2v2.6z" fill-rule="evenodd"/>
<path d="M469.7 309.9l1.9-1.7 .5 .9z" fill-rule="evenodd"/>
<path d="M443.8 324.7l-.8 2.4-.9-.5z" fill-rule="evenodd"/>
<path d="M443.2 336.5l-.1 2.6-.9-.3z" fill-rule="evenodd"/>
<path d="M494.6 325.3l2-1.6 .5 .9z" fill-rule="evenodd"/>
<path d="M515 386.6l2.4-1-1.8 1.8z" fill-rule="evenodd"/>
</g>
<g fill="none" stroke="#000" stroke-width=".42">
<path d="M142.5 18.1h27.8M145.7 18.1l.5 2.5h-1zM145.7 18.1v90M299.3 29.2h60.4M302.5 29.2l.5 2.5h-1.1zM302.5 29.2v89.8M443.3 29.2h13.5M453.6 29.2l.6 2.5h-1.1zM453.6 29.2v64.9M132.2 43.9v97.2M444.4 54.1h12.4M453.1 51.5h1.1l-.6 2.6z"/>
<path d="M453.6 54.1l.6 2.5h-1.1zM20 68.7v72.4M159.1 78v44.6M211.1 76.3l2.5-.5v1zM211.1 76.3h40M248.6 75.8l2.5 .5-2.5 .5zM251.1 73.1v9.2M76.2 91.9v32.3M209.1 91.9v12.3M251.1 91.9v30.7M374.5 82.8v47.2M394.5 94.8v40.8"/>
<path d="M444.4 95.7v74.9M444.4 94.1h12.7M453.1 91.5h1.1l-.6 2.6zM454 94.1l.5 2.5h-1zM454 94.1v24.9M509 94.8v22.5M142.5 108.1h27.8M145.2 105.6h1l-.5 2.5zM159.1 119.4l2.5-.5v1zM159.1 119.4h92M209.1 101.1l2.5-.5v1zM209.1 101.1h42"/>
<path d="M248.6 100.6l2.5 .5-2.5 .5zM248.6 118.9l2.5 .5-2.5 .5zM299.3 119h60.4M301.9 116.5h1.1l-.5 2.5zM343.5 110.2v60.4M360.5 110.2v19.8M443.3 119h13.8M453.5 116.5h1l-.5 2.5zM475.9 110.2v29M506.9 110.2v16.7M509 114.1l2.4-.5v1zM509 114.1h39.9"/>
<path d="M546.4 113.6l2.5 .5-2.5 .5zM548.9 102.8v36.4M20 138l2.5-.5v1zM20 138h112.2M76.2 121.1l2.5-.5v1zM76.2 121.1h56M129.7 137.5l2.5 .5-2.5 .5zM129.7 120.6l2.5 .5-2.5 .5zM394.5 132.4l2.4-.5v1zM394.5 132.4h49.9M442 131.9l2.4 .5-2.4 .5zM475.9 136l2.5-.5v1z"/>
<path d="M475.9 136h73M506.9 123.7l2.5-.5v1zM506.9 123.7h42M546.4 123.2l2.5 .5-2.5 .5zM546.4 135.5l2.5 .5-2.5 .5zM360.5 143.4l2.5-.5v1zM360.5 143.4h14M360.5 142.6v4M372 142.9l2.5 .5-2.5 .5zM374.5 142.6v4M343.5 167.4l2.4-.5v1zM343.5 167.4h100.9"/>
<path d="M442 166.9l2.4 .5-2.4 .5zM393.1 191.7l.3 1.8-.7 .4zM393.1 191.7v28.7M395.4 190.4l-13.4 7.7M142.3 201h28M142.6 218.5h1l-.5 2.5zM143.1 201l.5 2.5h-1zM143.1 201v20M392.7 218.5l.7-.3-.3 2.2zM395.4 219.1l-13.4 7.7M142.3 221h24.8"/>
</g>
<g fill="#000">
<path d="M145.7 18.1l.5 2.5h-1z" fill-rule="evenodd"/>
<path d="M302.5 29.2l.5 2.5h-1.1z" fill-rule="evenodd"/>
<path d="M453.6 29.2l.6 2.5h-1.1z" fill-rule="evenodd"/>
<path d="M453.1 51.5h1.1l-.6 2.6z" fill-rule="evenodd"/>
<path d="M453.6 54.1l.6 2.5h-1.1z" fill-rule="evenodd"/>
<path d="M211.1 76.3l2.5-.5v1z" fill-rule="evenodd"/>
<path d="M248.6 75.8l2.5 .5-2.5 .5z" fill-rule="evenodd"/>
<path d="M453.1 91.5h1.1l-.6 2.6z" fill-rule="evenodd"/>
<path d="M454 94.1l.5 2.5h-1z" fill-rule="evenodd"/>
<path d="M145.2 105.6h1l-.5 2.5z" fill-rule="evenodd"/>
<path d="M159.1 119.4l2.5-.5v1z" fill-rule="evenodd"/>
<path d="M209.1 101.1l2.5-.5v1z" fill-rule="evenodd"/>
<path d="M248.6 100.6l2.5 .5-2.5 .5z" fill-rule="evenodd"/>
<path d="M248.6 118.9l2.5 .5-2.5 .5z" fill-rule="evenodd"/>
<path d="M301.9 116.5h1.1l-.5 2.5z" fill-rule="evenodd"/>
<path d="M453.5 116.5h1l-.5 2.5z" fill-rule="evenodd"/>
<path d="M509 114.1l2.4-.5v1z" fill-rule="evenodd"/>
<path d="M546.4 113.6l2.5 .5-2.5 .5z" fill-rule="evenodd"/>
<path d="M20 138l2.5-.5v1z" fill-rule="evenodd"/>
<path d="M76.2 121.1l2.5-.5v1z" fill-rule="evenodd"/>
<path d="M129.7 137.5l2.5 .5-2.5 .5z" fill-rule="evenodd"/>
<path d="M129.7 120.6l2.5 .5-2.5 .5z" fill-rule="evenodd"/>
<path d="M394.5 132.4l2.4-.5v1z" fill-rule="evenodd"/>
<path d="M442 131.9l2.4 .5-2.4 .5z" fill-rule="evenodd"/>
<path d="M475.9 136l2.5-.5v1z" fill-rule="evenodd"/>
<path d="M506.9 123.7l2.5-.5v1z" fill-rule="evenodd"/>
<path d="M546.4 123.2l2.5 .5-2.5 .5z" fill-rule="evenodd"/>
<path d="M546.4 135.5l2.5 .5-2.5 .5z" fill-rule="evenodd"/>
<path d="M360.5 143.4l2.5-.5v1z" fill-rule="evenodd"/>
<path d="M372 142.9l2.5 .5-2.5 .5z" fill-rule="evenodd"/>
<path d="M343.5 167.4l2.4-.5v1z" fill-rule="evenodd"/>
<path d="M442 166.9l2.4 .5-2.4 .5z" fill-rule="evenodd"/>
<path d="M393.1 191.7l.3 1.8-.7 .4z" fill-rule="evenodd"/>
<path d="M142.6 218.5h1l-.5 2.5z" fill-rule="evenodd"/>
<path d="M143.1 201l.5 2.5h-1z" fill-rule="evenodd"/>
<path d="M392.7 218.5l.7-.3-.3 2.2z" fill-rule="evenodd"/>
</g>
<g font-size="15.5">
<text x="18.7" y="361.2">Left &amp; Right side are identical.</text>
<text x="18.7" y="379">Just print it twice!</text>
</g>
<text font-size="6" x="392" y="208.4" transform="rotate(-90 392 208.4)">18</text>
<g font-size="5.4">
<text x="35.9" y="9.8">8</text>
<text x="110.2" y="9.8">7</text>
<text x="184.4" y="9.8">6</text>
<text x="258.6" y="9.8">5</text>
<text x="332.7" y="9.8">4</text>
<text x="407.2" y="9.8">3</text>
<text x="481.4" y="9.8">2</text>
<text x="556" y="9.8">1</text>
<text x="6.6" y="36.9">F</text>
<text x="584.9" y="36.9">F</text>
<text x="451.4" y="47" transform="rotate(-90 451.4 47)">12,46</text>
<text x="143.4" y="68.7" transform="rotate(-90 143.4 68.7)">45,00</text>
<text x="225.6" y="74">20,00</text>
<text x="300.2" y="79.6" transform="rotate(-90 300.2 79.6)">44,91</text>
<text x="451.4" y="79.6" transform="rotate(-90 451.4 79.6)">20,00</text>
<text x="224.9" y="98.8">21,00</text>
<text x="6.6" y="106.9">E</text>
<text x="584.9" y="106.9">E</text>
<text x="451.6" y="111.9" transform="rotate(-90 451.6 111.9)">12,46</text>
<text x="523.4" y="111.7">20,00</text>
<text x="98.7" y="118.8">28,00</text>
<text x="199.4" y="117.1">46,00</text>
<text x="522.7" y="121.4">21,00</text>
<text x="414" y="130.1">25,00</text>
<text x="71" y="135.7">56,10</text>
<text x="363.2" y="134.3">7,00</text>
<text x="506.9" y="133.7">36,50</text>
<text x="346.6" y="140.8">Tensioning distance</text>
<text x="388.4" y="165.1">50,50</text>
<text x="6.5" y="176.9">D</text>
<text x="584.8" y="176.9">D</text>
<text x="402.9" y="193.8">PIN:</text>
<text x="416.6" y="193.8">4,96</text>
<text x="402.9" y="201.1">(g6: -0,04 -0,16)</text>
<text x="134" y="216.1" transform="rotate(-90 134 216.1)">10,00</text>
<text x="405.8" y="223.9">2x 695zz</text>
<text x="140.5" y="231.9" transform="rotate(-90 140.5 231.9)">Tensioning Distance</text>
<text x="405.8" y="230.2">2x M5 Shim</text>
<text x="6.6" y="246.9">C</text>
<text x="402.3" y="248.4">2x M3 Inserts</text>
<text x="584.9" y="246.9">C</text>
<text x="417.7" y="264.3">2x M3x30</text>
<text x="413.5" y="270.5">2x M3 Shim</text>
<text x="467.4" y="278">M3x10 or M3x8</text>
<text x="493.7" y="289.3">Magnetic Cover 1</text>
<text x="253.1" y="298">Housing:</text>
<text x="493.7" y="295.6">(Round Design)</text>
<text x="203" y="304.3">- Printable from back to front</text>
<text x="238.4" y="310.5">- No supports!</text>
<text x="519.7" y="306.6">Magnetic Cover 2</text>
<text x="6.5" y="316.9">B</text>
<text x="154.4" y="316.7">- Buttom Clip: z_belt_clip_lower (Default Voron Clip)</text>
<text x="519.7" y="312.8">(Angled Design)</text>
<text x="584.8" y="316.9">B</text>
<text x="157.6" y="322.9">- Top Clip: Use the provided STL in this repository!</text>
<text x="360.3" y="341.7">Inlet:</text>
<text x="259" y="347.9">- Printable from side (the other side, not this side</text>
<text x="339.7" y="354.1">- No Supports</text>
<text x="279.3" y="360.3">- Insert the M3-inserts, after you putted</text>
<text x="382.4" y="364.8">2x 6x3 Magnets</text>
<text x="311" y="366.6">the bearings and Pin inside!</text>
<text x="296.1" y="372.9">If you insert the M3-inserts first,</text>
<text x="283.8" y="379.1">you won't be able to put the Pin inside!</text>
<text x="6.3" y="386.9">A</text>
<text x="584.6" y="386.9">A</text>
<text x="397.6" y="391.8">Housing Cover</text>
<text x="449.8" y="397.2">Magnetic Cover 3</text>
<text x="450.8" y="403.4">(Squared Design)</text>
<text x="35.9" y="414.1">8</text>
<text x="110.2" y="414.1">7</text>
<text x="184.4" y="414.1">6</text>
<text x="258.6" y="414.1">5</text>
<text x="332.7" y="414.1">4</text>
<text x="407.2" y="414.1">3</text>
<text x="481.4" y="414.1">2</text>
<text x="556" y="414.1">1</text>
</g>
<text font-size="4.6" x="412.7" y="193.8">⌀</text>
</svg>
